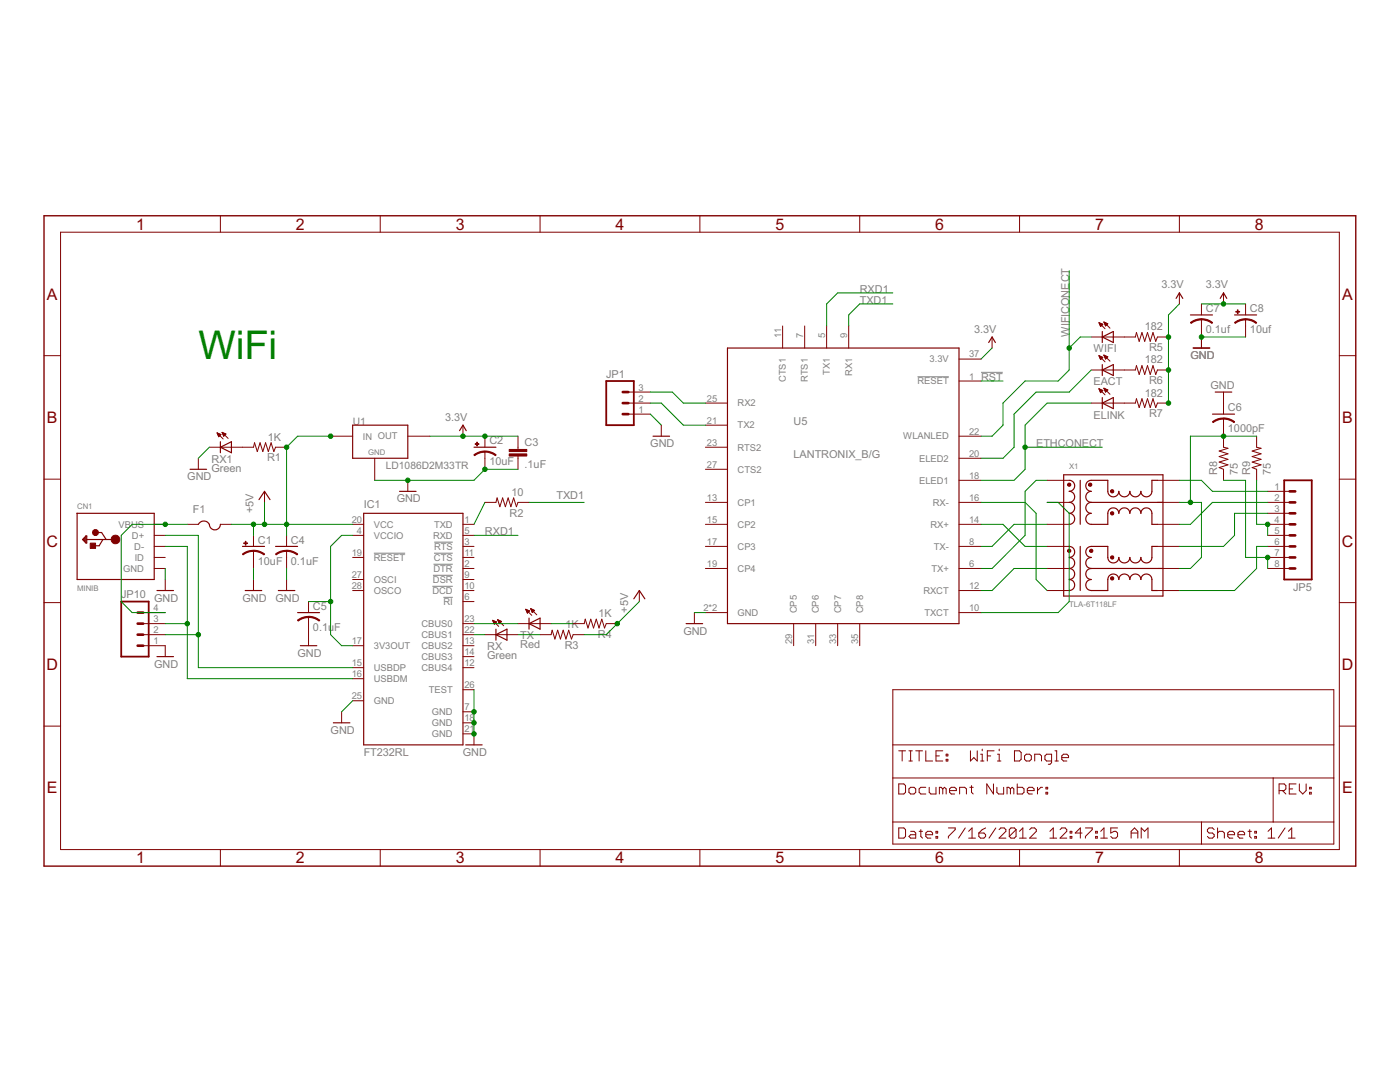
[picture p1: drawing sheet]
<svg xmlns="http://www.w3.org/2000/svg" width="279mm" height="216mm" viewBox="0 0 279 216" stroke-linecap="round" stroke-linejoin="round" font-family="sans-serif">
<path d="M183.1 75.2h6.3M195.8 74.3h4.3M74.6 110.4h6.3M86.3 117h4.1M86.4 114.8h4M86.5 112.6h3.9M86.6 110.4h3.8M86.7 108.2h3.7M88.5 119.2h1.9" fill="none" stroke="#808080" stroke-width=".2"/>
<path d="M8.8 43.1h261.8v129.7h-261.8z" fill="none" stroke="#800000" stroke-width=".28"/>
<g fill="none" stroke="#800000" stroke-width=".2">
<path d="M12.1 46.3h255.2v123.2h-255.2zM44 43.1v3.2M75.9 43.1v3.2M107.8 43.1v3.2M139.7 43.1v3.2M171.6 43.1v3.2M203.5 43.1v3.2M235.4 43.1v3.2M235.4 58.4v2.2M244.2 58.4v2.2M8.8 71h3.3M125.4 78.2h4.4"/>
<path d="M156.2 65v4.4M160.6 65v4.4M165 65v4.4M169.4 65v4.4M191.4 76h4.4M191.4 71.6h4.4M198 67.2v2.2M217.8 73.8h8.8l.2-.8 .6 1.7 .5-1.7 .6 1.7 .5-1.7 .6 1.7 .5-1.7 .6 1.7 .3-.9h2.2M217.8 67.2h8.8l.2-.8 .6 1.7 .5-1.7 .6 1.7 .5-1.7 .6 1.7 .5-1.7 .6 1.7 .3-.9h2.2M219.3 77.6l1.2 1.2M219.3 77.6h.1M219.3 77.6l.8 .3-.5 .5z"/>
<path d="M219.3 71l1.2 1.2M219.3 71h.1M219.3 71l.8 .3-.5 .5zM219.3 64.4l1.2 1.2M219.3 64.4l.8 .3-.5 .5zM219.4 77.7h.2M219.4 71.1h.2M219.4 64.5h.1M219.4 77.8h.4M219.4 71.2h.4M219.4 64.6h.4M219.5 77.9h.6"/>
<path d="M219.5 71.3h.5M219.5 64.7h.5M219.5 78h.5M219.5 71.4h.5M219.5 64.8h.5M219.5 78.1h.4M219.5 71.5h.4M219.5 64.9h.4M219.6 78.2h.2M219.6 71.6h.2M219.6 65h.2M219.6 78.3h.1"/>
<path d="M219.6 71.7h.1M219.6 65.1h.1M220.3 77.5l1.2 1.2M220.3 77.5l.8 .3M220.3 77.5l.3 .7M220.3 70.9l1.2 1.2M220.3 70.9l.8 .3-.5 .4zM220.3 64.3l1.2 1.2M220.3 64.3l.8 .3-.5 .4zM220.3 77.5h.1M220.3 70.9h.1M220.4 77.6h.2"/>
<path d="M220.4 71h.2M220.4 64.4h.1M220.4 77.7h.5M220.4 71.1h.4M220.4 64.5h.4M220.5 77.8h.6M220.5 71.2h.5M220.5 64.6h.5M220.5 77.9h.5M220.5 71.3h.5M220.5 64.7h.5M220.5 78h.4"/>
<path d="M220.5 71.4h.4M220.5 64.8h.4M220.6 78.1h.2M220.6 71.5h.2M220.6 64.9h.2M220.6 78.2h.1M220.6 71.6h.1M220.6 65h.1M221.1 77.8l-.5 .4M239.8 60.6v2.2M239.8 63.7v5.7M244.2 78.2v4.4"/>
<path d="M248.6 60.6v2.2M248.6 63.7v3.5M267.3 71h3.3M8.8 95.6h3.3M39.6 91.4v2.2M41.8 89.2h8.8l.2-.9 .6 1.8 .5-1.8 .6 1.8 .5-1.8 .6 1.8 .5-1.8 .6 1.8 .3-.9h2.2M43.3 86.4l1.2 1.2M43.3 86.4l.8 .3-.5 .4zM43.3 86.4h.1M43.4 86.5h.3M43.4 86.6h.5M43.5 86.7h.6"/>
<path d="M43.5 86.8h.5M43.6 86.9h.3M43.6 87h.2M43.6 87.1h.1M44.3 86.3l1.2 1.2M44.3 86.3l.8 .3-.5 .4M44.3 86.3l.3 .7M44.3 86.3h.1M44.4 86.4h.3M44.4 86.5h.5M44.5 86.6h.6M44.5 86.7h.5"/>
<path d="M44.6 86.8h.3M44.6 86.9h.2M44.6 87h.1M52.8 98v2.2M66 87h4.4M74.8 91.4v4.4M81.4 87h4.4M81.4 95.8v2.2M92.4 84.8v2.2M96.8 87v2.2M96.8 90.1v3.5M103.4 87v2.7"/>
<path d="M103.4 91v2.6M125.4 80.4h4.4M125.4 82.6h4.4M132 84.8v2.2M140.8 80.4h4.4M140.8 84.8h4.4M140.8 89.2h4.4M140.8 93.6h4.4M191.4 95.8h4.4M191.4 91.4h4.4M191.4 87h4.4M209 95.8h4.4"/>
<path d="M217.8 80.4h8.8l.2-.8 .6 1.7 .5-1.7 .6 1.7 .5-1.7 .6 1.7 .5-1.7 .6 1.7 .3-.9h2.2M231 95.8h4.4M244.2 83.5v5.7l.9 .3-1.8 .5 1.8 .6-1.8 .5 1.8 .6-1.8 .5 1.8 .6-1.8 .5 .9 .3v2.2M250.8 87v2.2l.9 .3-1.8 .5 1.8 .6-1.8 .5 1.8 .6-1.8 .5 1.8 .6-1.8 .5 .9 .3v2.2M253 98h4.4M267.3 95.6h3.3M30.8 106.8h2.2M30.8 109h2.2M30.8 104.6h2.2M30.8 113.4h2.2M30.8 111.2h2.2M33 115.6v2.2"/>
<path d="M37.4 104.6h2.2M44 104.6h2.2M50.6 106.8v2.2M50.6 109.9v3.5M50.6 115.6v2.2M57.2 106.8v2.2M57.2 109.9v3.5M57.2 115.6v2.2M70.4 106.8h2.2M70.4 104.6h2.2M70.4 111.2h2.2M70.4 117.8h2.2"/>
<path d="M70.4 115.6h2.2M92.4 106.8h2.2M92.4 109h2.2M92.4 104.6h2.2M92.4 113.4h2.2M92.4 111.2h2.2M92.4 117.8h2.2M92.4 115.6h2.2M96.8 100.2h2.2l.2-.8 .6 1.7 .5-1.7 .6 1.7 .5-1.7 .6 1.7 .5-1.7 .6 1.7 .3-.9h2.2M127.6 117.8v2.2M140.8 109h4.4M140.8 104.6h4.4"/>
<path d="M140.8 113.4h4.4M140.8 100.2h4.4M191.4 109h4.4M191.4 104.6h4.4M191.4 113.4h4.4M191.4 117.8h4.4M191.4 100.2h4.4M209 109h4.4M209 104.6h4.4M209 113.4h4.4M209 117.8h4.4M209 100.2h4.4"/>
<path d="M231 109h4.4M231 104.6h4.4M231 113.4h4.4M231 117.8h4.4M231 100.2h4.4M253 106.8h4.4M253 109h4.4M253 104.6h4.4M253 113.4h4.4M253 111.2h4.4M253 100.2h4.4M253 102.4h4.4"/>
<path d="M8.8 120.2h3.3M28.6 128.8h4.4v2.2M28.6 124.4h4.4M28.6 126.6h4.4M28.6 122.2h4.4M61.6 120v2.2M61.6 123.1v5.7M70.4 128.8h2.2M70.4 133.2h2.2M70.4 135.4h2.2M70.4 139.8h2.2M92.4 137.6h2.2"/>
<path d="M92.4 128.8h2.2M92.4 133.2h2.2M92.4 120h2.2M92.4 124.4h2.2M92.4 126.6h2.2M92.4 131h2.2M96.8 126.6h6.6M98.3 123.8l1.2 1.2M98.3 123.8l.8 .3M98.3 123.8l.4 .7 .4-.4M98.3 123.8h.1M98.4 123.9h.2"/>
<path d="M98.4 124h.5M98.5 124.1h.6M98.5 124.2h.5M98.6 124.3h.3M98.6 124.4h.2M98.6 124.5h.1M99.3 123.7l1.2 1.2M99.3 123.7l.8 .3-.4 .4M99.3 123.7l.4 .7M99.3 123.7h.1M99.4 123.8h.3M99.4 123.9h.5"/>
<path d="M99.5 124h.6M99.5 124.1h.5M99.5 124.2h.4M99.6 124.3h.2M99.6 124.4h.1M103.4 124.4h6.6M104.9 121.6l1.2 1.2M104.9 121.6l.8 .3M104.9 121.6l.4 .7 .4-.4M104.9 121.6h.1M105 121.7h.2M105 121.8h.5"/>
<path d="M105.1 121.9h.6M105.1 122h.5M105.2 122.1h.3M105.2 122.2h.2M105.2 122.3h.1M105.9 121.5l1.2 1.2M105.9 121.5l.8 .3-.5 .4M105.9 121.5l.3 .7M105.9 121.5h.1M106 121.6h.2M106 121.7h.5M106.1 121.8h.6"/>
<path d="M106.1 121.9h.5M106.2 122h.3M106.2 122.1h.2M106.2 122.2h.1M107.8 126.6h2.2l.2-.8 .5 1.7 .6-1.7 .5 1.7 .6-1.7 .5 1.7 .6-1.7 .5 1.7 .4-.9h2.2M114.4 124.4h2.2l.2-.9 .5 1.8 .6-1.8 .5 1.8 .6-1.8 .5 1.8 .6-1.8 .5 1.8 .4-.9h2.2M138.6 122.2v2.2M140.8 122.2h4.4M158.4 124.4v4.4M162.8 124.4v4.4M167.2 124.4v4.4M171.6 124.4v4.4"/>
<path d="M178.2 137.6h88v30.8h-88zM191.4 122.2h4.4M267.3 120.2h3.3M8.8 144.9h3.3M68.2 142v2.2M92.4 142h2.2M92.4 144.2h2.2M92.4 146.4h2.2v2.2M178.2 155.2h88M178.2 148.6h88M179.4 156.4h1l.3 .4v1.3l-.3 .3h-1zM179.4 149.8h1.3"/>
<path d="M180 149.8v2M181.4 157.4l.3-.3h.7l.4 .3v.7l-.4 .3h-.7l-.3-.3zM181.4 149.8h.7M181.4 151.8h.7M181.7 149.8v2M182.8 149.8h1.3M183.4 149.8v2M184.8 149.8v2h1.3M184.8 157.1h-1l-.4 .3v.7l.4 .3h1M185.4 157.1v1l.4 .3h1v-1.3M186.8 150.8h.7M188.2 149.8h-1.4v2h1.4"/>
<path d="M188.2 157.4l-.4-.3h-.3v1.3M188.2 157.4l.3-.3 .3 .3v1M188.2 157.4v1M188.8 151.5h.4v.3h-.4zM188.8 150.5h.4v.3h-.4zM189.5 157.8h1.4v-.4l-.4-.3h-.7l-.3 .3v.7l.3 .3h.7M191.5 158.4v-1.3h1l.4 .3v1M193.5 157.1h.7M193.7 149.8v2l.7-.6 .6 .6v-2M193.9 156.8v1.3l.3 .3M195.7 151.8h.7M195.7 150.5h.3v1.3"/>
<path d="M196 149.5v.3M197 150.8h.7M198.3 156.4v2l-1.4-2v2M198.4 149.8h-1.4v2M198.9 157.1v1l.4 .3h1v-1.3M199.1 151.8h.6M199.1 150.5h.3v1.3M199.4 149.5v.3M201.7 157.4l-.4-.3h-.3v1.3M201.7 157.4v1M201.7 157.4l.3-.3 .3 .3v1M202.5 149.8h1l.3 .4v1.3l-.3 .3h-1z"/>
<path d="M203 156.4v2h1l.4-.3v-.7l-.4-.3h-1M204.5 150.8l.3-.3h.7l.3 .3v.7l-.3 .3h-.7l-.3-.3zM205 157.8h1.4v-.4l-.4-.3h-.6l-.4 .3v.7l.4 .3h.6M206.5 151.8v-1.3h1l.4 .3v1M207.1 157.1v1.3M208.1 157.1h-.4l-.6 .7M208.7 158.1h.4v.3h-.4zM208.7 157.1h.4v.3h-.4zM209.9 151.8h-1l-.4-.3v-.7l.4-.3h1v1.7l-.4 .3h-.3M210.5 149.8h.4v2M210.5 151.8h.7M211.9 151.2h1.4v-.4l-.4-.3h-.7l-.3 .3v.7l.3 .3h.7"/>
<path d="M254.1 155.2v8.8M255.3 157.8h1l.3-.4v-.6l-.3-.4h-1v2M255.9 157.8l.7 .6M257.3 157.4h.7M258.7 156.4h-1.4v2h1.4M259.3 156.4v1.4l.7 .6 .7-.6v-1.4M261.3 158.1h.4v.3h-.4zM261.3 157.1h.4v.3h-.4zM267.3 144.9h3.3M44 169.5v3.3M75.9 169.5v3.3M107.8 169.5v3.3"/>
<path d="M139.7 169.5v3.3M171.6 169.5v3.3M178.2 164h88M179.4 165.2h1l.3 .3v1.4l-.3 .3h-1zM181.7 165.9h.7l.4 .3v1h-1.1l-.3-.3 .3-.3h1.1M183.4 165.9h.7M183.8 165.5v1.4l.3 .3M184.8 166.6h1.3v-.4l-.3-.3h-.7l-.3 .3v.7l.3 .3h.7M186.8 166.9h.3v.3h-.3zM186.8 165.9h.3v.3h-.3zM189.3 165.2h1.3v.3l-1.3 1.4v.3M192.6 165.2l-1.3 2"/>
<path d="M193.3 167.2h1.4M193.3 165.9l.7-.7v2M195.3 166.2h1.1l.3 .4v.3l-.3 .3h-.7l-.4-.3zM196.7 165.2l-.7 .3-.7 .7M198.7 165.2l-1.3 2M199.4 165.5l.3-.3h.7l.3 .3v.4l-1.3 1.3h1.3M202.8 165.5v1.4l-.4 .3h-.6l-.4-.3M202.8 165.5l-.4-.3h-.6l-.4 .3v1.4M202.8 165.5l-1.4 1.4M203.5 167.2h1.3M203.5 165.9l.6-.7v2M203.5 169.5v3.3"/>
<path d="M205.5 165.5l.3-.3h.7l.3 .3v.4l-1.3 1.3h1.3M209.5 167.2h1.4M209.5 165.9l.7-.7v2M211.6 165.5l.3-.3h.7l.3 .3v.4l-1.3 1.3h1.3M213.6 166.9h.3v.3h-.3zM213.6 165.9h.3v.3h-.3zM215.9 166.2h-1.3l1-1v2M216.6 165.2h1.4v.3l-1.4 1.4v.3M218.7 166.9h.3v.3h-.3zM218.7 165.9h.3v.3h-.3zM219.7 167.2h1.3M219.7 165.9l.6-.7v2"/>
<path d="M223 165.2h-1.3v1l.7-.3h.3l.3 .3v.7l-.3 .3h-.7l-.3-.3M225.7 166.2h1.4M225.7 167.2v-1.3l.7-.7 .7 .7v1.3M227.8 167.2v-2l.6 .7 .7-.7v2M235.4 169.5v3.3M239.8 164v4.4M242.3 165.5l-.3-.3h-.7l-.3 .3v.4l.3 .3h.7l.3 .4v.3l-.3 .3h-.7l-.3-.3M243 166.2l.3-.3h.7l.3 .3v1M243 165.2v2M245 166.6h1.4v-.4l-.4-.3h-.6l-.4 .3v.7l.4 .3h.6M247.1 166.6h1.3v-.4l-.3-.3h-.7l-.3 .3v.7l.3 .3h.7M249.1 165.9h.6"/>
<path d="M249.4 165.5v1.4l.3 .3M250.4 166.9h.4v.3h-.4zM250.4 165.9h.4v.3h-.4zM253.1 167.2h1.3M253.1 165.9l.6-.7v2M256.5 165.2l-1.4 2M257.1 167.2h1.4M257.1 165.9l.7-.7v2"/>
</g>
<g fill="none" stroke="#800000" stroke-width=".23">
<path d="M234.7 59.5l.7-1.1 .7 1.1M243.5 59.5l.7-1.1 .6 1.1M145.2 69.4h46.2v55h-46.2zM197.3 68.3l.7-1.1 .6 1.1M220 66.1v2.2M220 72.7v2.2M220 79.3v2.2M220 67.2l2.2-1.1v2.2zM220 73.8l2.2-1.1v2.2zM237.6 62.8h4.4M238.1 69.4h3.3M242.5 78.2h3.3"/>
<path d="M246.4 62.8h4.4M37.9 93.6h3.3M44 89.2l2.2-1.1v2.2zM44 88.1v2.2M51.7 99.7l1.1-1.7 1.1 1.7M70.4 84.8h11v6.6h-11zM79.7 98h3.3M91.7 85.9l.7-1.1 .6 1.1M94.6 89.2h4.4M130.3 87h3.3M212.3 94.7h19.8v24.2h-19.8zM213.4 95.8a1.1 1.1 0 0 1 1.1 1.1 1.1 1.1 0 0 1-1.1 1.1 1.1 1.1 0 0 1 1.1 1.1 1.1 1.1 0 0 1-1.1 1.1 1.09 1.09 0 0 1 1.1 1.1 1.09 1.09 0 0 1-1.1 1.1 1.1 1.1 0 0 1 1.1 1.1 1.1 1.1 0 0 1-1.1 1.1"/>
<path d="M215.6 95.8v8.8M220 80.4l2.2-1.1v2.2zM231 95.8h-1.1v2.2a1.1 1.1 0 0 1-1.1 1.1 1.1 1.1 0 0 1-1.1-1.1 1.1 1.1 0 0 1-1.1 1.1 1.1 1.1 0 0 1-1.1-1.1 1.1 1.1 0 0 1-1.1 1.1 1.1 1.1 0 0 1-1.1-1.1 1.1 1.1 0 0 1-1.1 1.1 1.1 1.1 0 0 1-1.1-1.1v-2.2h-3.3a1.1 1.1 0 0 0-1.1 1.1 1.1 1.1 0 0 0 1.1 1.1 1.1 1.1 0 0 0-1.1 1.1 1.1 1.1 0 0 0 1.1 1.1M242 82.6h4.4M15.3 102.4h15.5v13.2h-15.4zM16.6 107.7l.4-.4v.7l-.2-.3M17.1 107h.2v1.4h-.2l-.6-.7zM17.1 107v1.2M17.3 107.7h5.8M19.4 106.3h.9l.9 1.4M20.5 107.7l-.7 1.2h-1M31.3 117.8h3.3"/>
<path d="M39.6 104.6a1.25 1.25 0 0 1 1.4-.6 1.25 1.25 0 0 1 .9 1.2 1.1 1.1 0 0 0 1.3 .5 1.1 1.1 0 0 0 .8-1.1M48.4 109h4.4M48.9 117.8h3.3M55 109h4.4M55.5 117.8h3.3M72.6 102.4h19.8v46.2h-19.8zM126.5 119.5l1.1-1.7 1.1 1.7M213.4 109a1.1 1.1 0 0 1 1.1 1.1 1.1 1.1 0 0 1-1.1 1.1 1.1 1.1 0 0 1 1.1 1.1 1.1 1.1 0 0 1-1.1 1.1 1.1 1.1 0 0 1 1.1 1.1 1.1 1.1 0 0 1-1.1 1.1 1.1 1.1 0 0 1 1.1 1.1 1.1 1.1 0 0 1-1.1 1.1M215.6 109v8.8M217.8 100.2a1.09 1.09 0 0 0-1.1 1.1 1.09 1.09 0 0 0 1.1 1.1 1.1 1.1 0 0 0-1.1 1.1 1.1 1.1 0 0 0 1.1 1.1h3.3v-2.2a1.1 1.1 0 0 1 1.1-1.1 1.1 1.1 0 0 1 1.1 1.1 1.1 1.1 0 0 1 1.1-1.1 1.1 1.1 0 0 1 1.1 1.1 1.1 1.1 0 0 1 1.1-1.1 1.1 1.1 0 0 1 1.1 1.1 1.1 1.1 0 0 1 1.1-1.1 1.1 1.1 0 0 1 1.1 1.1v2.2h1.1M217.8 113.4a1.1 1.1 0 0 0-1.1 1.1 1.1 1.1 0 0 0 1.1 1.1 1.1 1.1 0 0 0-1.1 1.1 1.1 1.1 0 0 0 1.1 1.1h3.3v-2.2a1.1 1.1 0 0 1 1.1-1.1 1.1 1.1 0 0 1 1.1 1.1 1.1 1.1 0 0 1 1.1-1.1 1.1 1.1 0 0 1 1.1 1.1 1.1 1.1 0 0 1 1.1-1.1 1.1 1.1 0 0 1 1.1 1.1 1.1 1.1 0 0 1 1.1-1.1 1.1 1.1 0 0 1 1.1 1.1v2.2h1.1M217.8 100.2h14.3"/>
<path d="M217.8 113.4h14.3M231 109h-1.1v2.2a1.1 1.1 0 0 1-1.1 1.1 1.1 1.1 0 0 1-1.1-1.1 1.1 1.1 0 0 1-1.1 1.1 1.1 1.1 0 0 1-1.1-1.1 1.1 1.1 0 0 1-1.1 1.1 1.1 1.1 0 0 1-1.1-1.1 1.1 1.1 0 0 1-1.1 1.1 1.1 1.1 0 0 1-1.1-1.1v-2.2h-3.3a1.1 1.1 0 0 0-1.1 1.1 1.1 1.1 0 0 0 1.1 1.1 1.1 1.1 0 0 0-1.1 1.1 1.1 1.1 0 0 0 1.1 1.1M31.3 131h3.3M59.4 122.2h4.4M59.9 128.8h3.3M99 126.6l2.2-1.1v2.2zM99 125.5v2.2M105.6 124.4l2.2-1.1v2.2zM105.6 123.3v2.2M136.9 124.4h3.3M66.5 144.2h3.3M92.9 148.6h3.3"/>
</g>
<g fill="#800000" stroke="#800000" stroke-width=".2">
<path d="M239.8 63.6l1.2 .2 1 .6-.1 .1-.8-.4-1.3-.3z" fill-rule="evenodd"/>
<path d="M237.6 64.3l1-.5 1.2-.2v.2l-.9 .1-1.2 .6z" fill-rule="evenodd"/>
<path d="M248.6 63.6l1.2 .2 1 .6-.1 .1-.8-.4-1.3-.3z" fill-rule="evenodd"/>
<path d="M246.4 64.3l1-.5 1.2-.2v.2l-.9 .1-1.2 .6z" fill-rule="evenodd"/>
<path d="M57.2 109.8l1.2 .2 1 .6-.1 .1-1.2-.6-.9-.1z" fill-rule="evenodd"/>
<path d="M55 110.6l1-.6 1.2-.2v.2l-.9 .1-1.2 .6z" fill-rule="evenodd"/>
<path d="M61.6 123l1.2 .2 1 .6-.1 .1-.8-.4-1.3-.3z" fill-rule="evenodd"/>
<path d="M59.4 123.7l1-.5 1.2-.2v.2l-.9 .1-1.2 .6z" fill-rule="evenodd"/>
<path d="M213.1 96.5l.3-.1 .3 .2a.33 .33 0 0 1-.2 .4 .33 .33 0 0 1-.4-.1v-.2h.4l-.1 .1-.3-.1z" fill-rule="evenodd"/>
<path d="M213.1 109.7a.33 .33 0 0 1 .4-.1 .33 .33 0 0 1 .2 .4l-.1 .2h-.3l-.2-.3h.4l-.1 .1-.3-.1z" fill-rule="evenodd"/>
<path d="M217.5 109.7l.1-.1a.33 .33 0 0 1 .4 .1 .33 .33 0 0 1 .1 .3l-.1 .2a.34 .34 0 0 1-.4 0 .34 .34 0 0 1-.2-.3l.4-.1 .1 .1h-.5z" fill-rule="evenodd"/>
<path d="M217.3 96.5a.34 .34 0 0 1 .4-.1 .34 .34 0 0 1 .2 .4 .34 .34 0 0 1-.4 .2 .34 .34 0 0 1-.3-.3l.4-.1 .1 .2-.5-.1z" fill-rule="evenodd"/>
<path d="M221.7 97.9a.33 .33 0 0 1 .5-.1 .33 .33 0 0 1 0 .5 .33 .33 0 0 1-.5-.1l-.1-.2h.5l-.1 .1-.4-.1z" fill-rule="evenodd"/>
<path d="M221.7 102.3a.33 .33 0 0 1 .5-.1 .33 .33 0 0 1 0 .5 .33 .33 0 0 1-.5-.1l-.1-.2h.5l-.1 .2-.4-.2z" fill-rule="evenodd"/>
<path d="M221.7 111.1l.3-.2a.33 .33 0 0 1 .3 .3 .33 .33 0 0 1-.3 .4l-.3-.2-.1-.2 .4-.1-.1 .2-.3-.1z" fill-rule="evenodd"/>
<path d="M221.7 115.2a.33 .33 0 0 1 .5 0 .33 .33 0 0 1 0 .5 .33 .33 0 0 1-.5-.1l-.1-.2h.5l-.1 .1-.4-.1z" fill-rule="evenodd"/>
<path d="M244.2 83.4l1.2 .2 1 .6-.1 .1-1.2-.6-.9-.1z" fill-rule="evenodd"/>
<path d="M242 84.2l1-.6 1.2-.2v.2l-.9 .1-1.2 .6z" fill-rule="evenodd"/>
<path d="M50.6 109.8l1.2 .2 1 .6-.1 .1-1.2-.6-.9-.1z" fill-rule="evenodd"/>
<path d="M48.4 110.6l1-.6 1.2-.2v.2l-.9 .1-1.2 .6z" fill-rule="evenodd"/>
<path d="M96.8 90l1.2 .2 1 .6-.1 .1-.8-.4-1.3-.3z" fill-rule="evenodd"/>
<path d="M94.6 90.8l1-.6 1.2-.2v.2l-.9 .1-1.2 .6z" fill-rule="evenodd"/>
<circle cx="23" cy="107.6" r=".86"/>
<circle cx="19.1" cy="106.3" r=".6"/>
</g>
<g fill="#800000" stroke="#800000" stroke-width=".2">
<path d="M246.6 62.1h.8v.2h-.8z"/>
<path d="M247 61.8h.1v.8h-.1z"/>
<path d="M18 108.4h1.1v1h-1.1z"/>
<path d="M48.6 108.3h.8v.2h-.8z"/>
<path d="M49 108h.1v.8h-.1z"/>
<path d="M94.8 88.5h.8v.2h-.8z"/>
<path d="M95.1 88.2h.2v.8h-.2z"/>
<path d="M101.6 90.6h3.5v.4h-3.5z"/>
<path d="M101.6 89.7h3.5v.4h-3.5z"/>
</g>
<path d="M121 76h5.5v8.8h-5.5zM256.3 95.8h5.5v19.8h-5.5zM24.2 120h5.5v11h-5.5z" fill="none" stroke="#800000" stroke-width=".36"/>
<g fill="none" stroke="#800000" stroke-width=".53">
<path d="M124.3 78.2h1.1M124.3 80.4h1.1M124.3 82.6h1.1M257.4 98h1.1M257.4 102.4h1.1M257.4 100.2h1.1M257.4 106.8h1.1M257.4 104.6h1.1M257.4 109h1.1M257.4 111.2h1.1M257.4 113.4h1.1M27.5 124.4h1.1"/>
<path d="M27.5 126.6h1.1M27.5 128.8h1.1M27.5 122.2h1.1"/>
</g>
<g fill="none" stroke="#008000" stroke-width=".2">
<path d="M178.2 58.4h-11l-2.2 2.2v4.4M213.4 54v19.8l-2.2 2.2h-6.6l-4.4 4.4v4.4l-2.2 2.2h-2.2M129.8 78.2h4.4l2.2 2.2h4.4M178.2 60.6h-6.6l-2.2 2.2v2.2M195.8 76h4.4M198 69.4l-2.2 2.2M217.8 67.2h-2.2l-2.2 2.2M217.8 73.8l-4.4 4.4h-6.6l-4.4 4.4v6.6l-2.2 2.2h-4.4M235.4 60.6l-2.2 2.2v17.6M239.8 60.6h8.8M239.8 67.2h8.8M41.8 89.2l-2.2 2.2"/>
<path d="M66 87h-6.6l-2.2 2.2v17.6M85.8 87h17.6M103.4 93.6h-6.6l-2.2 2.2h-19.8M129.8 82.6l2.2 2.2M129.8 80.4h2.2l4.4 4.4h4.4M204.6 89.2h15.4M209 95.8h-2.2l-2.2 2.2v8.8l-6.6 6.6h-2.2M217.8 80.4h-8.8l-4.4 4.4v8.8l-2.2 2.2h-6.6M235.4 95.8h4.4l2.2 2.2h11M244.2 95.8h4.4v15.4h4.4v2.2M250.8 87h-13.2v13.2M250.8 95.8v8.8h2.2v2.2"/>
<path d="M33 106.8h6.6v26.4h30.8M33 109h4.4v26.4h33M33 113.4v2.2M37.4 104.6h-11l-2.2 2.2v13.2l2.2 2.2h6.6M46.2 104.6h24.2M50.6 104.6v2.2M50.6 113.4v2.2M52.8 100.2v4.4M57.2 113.4v2.2M70.4 106.8h-2.2l-2.2 2.2v17.6l2.2 2.2h2.2M94.6 106.8h8.8M96.8 100.2l-2.2 4.4"/>
<path d="M105.6 100.2h11M195.8 100.2h8.8l2.2 2.2v13.2l2.2 2.2M195.8 104.6h4.4l4.4 4.4h4.4M209 100.2h2.2l2.2 2.2v17.6l-2.2 2.2h-15.4M209 104.6h-6.6l-4.4 4.4h-2.2M209 113.4h-6.6l-4.4 4.4h-2.2M235.4 100.2h4.4v11l-2.2 2.2h-2.2M253 100.2h-11l-4.4 4.4h-2.2M253 102.4h-6.6v4.4l-2.2 2.2h-8.8M253 109h-2.2v4.4l-4.4 4.4h-11M33 126.6h6.6M33 124.4h4.4"/>
<path d="M61.6 120h4.4M70.4 139.8l-2.2 2.2M94.6 126.6h2.2M94.6 124.4h8.8M94.6 137.6v8.8M103.4 126.6h4.4M110 124.4h4.4M127.6 120l-6.6 6.6h-4.4M138.6 122.2h2.2"/>
</g>
<g fill="#008000" stroke="#008000" stroke-width=".2">
<circle cx="244.2" cy="60.6" r=".44"/>
<circle cx="233.2" cy="80.4" r=".44"/>
<circle cx="233.2" cy="73.8" r=".44"/>
<circle cx="233.2" cy="67.2" r=".44"/>
<circle cx="96.8" cy="87" r=".44"/>
<circle cx="92.4" cy="87" r=".44"/>
<circle cx="39.6" cy="126.6" r=".44"/>
<circle cx="37.4" cy="124.4" r=".44"/>
<circle cx="66" cy="120" r=".44"/>
<circle cx="33" cy="104.6" r=".44"/>
<circle cx="239.8" cy="67.2" r=".44"/>
<circle cx="94.6" cy="144.2" r=".44"/>
<circle cx="94.6" cy="142" r=".44"/>
<circle cx="94.6" cy="146.4" r=".44"/>
<circle cx="81.4" cy="95.8" r=".44"/>
<circle cx="96.8" cy="93.6" r=".44"/>
<circle cx="253" cy="104.6" r=".44"/>
<circle cx="253" cy="111.2" r=".44"/>
<circle cx="237.6" cy="100.2" r=".44"/>
<circle cx="244.2" cy="87" r=".44"/>
<circle cx="204.6" cy="89.2" r=".44"/>
<circle cx="213.4" cy="69.4" r=".44"/>
<circle cx="50.6" cy="104.6" r=".44"/>
<circle cx="52.8" cy="104.6" r=".44"/>
<circle cx="66" cy="87" r=".44"/>
<circle cx="57.2" cy="89.2" r=".44"/>
<circle cx="57.2" cy="104.6" r=".44"/>
<circle cx="123.2" cy="124.4" r=".44"/>
</g>
<text font-size="8.8" fill="#008000" x="39.6" y="71.6">WiFi</text>
<g font-size="3.6" fill="#800000">
<text x="27.1" y="45.8">1</text>
<text x="59" y="45.8">2</text>
<text x="90.9" y="45.8">3</text>
<text x="122.8" y="45.8">4</text>
<text x="154.7" y="45.8">5</text>
<text x="186.6" y="45.8">6</text>
<text x="218.5" y="45.8">7</text>
<text x="250.4" y="45.8">8</text>
<text x="9.4" y="59.8">A</text>
<text x="267.9" y="59.8">A</text>
<text x="9.4" y="84.4">B</text>
<text x="267.9" y="84.4">B</text>
<text x="9.3" y="109.1">C</text>
<text x="267.8" y="109.1">C</text>
<text x="9.3" y="133.7">D</text>
<text x="267.8" y="133.7">D</text>
<text x="9.4" y="158.3">E</text>
<text x="267.9" y="158.3">E</text>
<text x="27.1" y="172.3">1</text>
<text x="59" y="172.3">2</text>
<text x="90.9" y="172.3">3</text>
<text x="122.8" y="172.3">4</text>
<text x="154.7" y="172.3">5</text>
<text x="186.6" y="172.3">6</text>
<text x="218.5" y="172.3">7</text>
<text x="250.4" y="172.3">8</text>
</g>
<g font-size="2.4" fill="#808080">
<text x="171.6" y="58.4">RXD1</text>
<text x="231.8" y="57.6">3.3V</text>
<text x="240.6" y="57.6">3.3V</text>
<text x="171.6" y="60.6">TXD1</text>
<text x="228.5" y="65.9">182</text>
<text x="240.7" y="62.3">C7</text>
<text x="249.5" y="62.3">C8</text>
<text x="194.4" y="66.4">3.3V</text>
<text x="213.4" y="67.2" transform="rotate(-90 213.4 67.2)">WIFICONECT</text>
<text x="218.2" y="70.3">WIFI</text>
<text x="229.3" y="70.1">R5</text>
<text x="237.6" y="71.6">GND</text>
<text x="240.7" y="66.5">0.1uf</text>
<text x="249.5" y="66.5">10uf</text>
<text x="121" y="75.4">JP1</text>
<text x="195.8" y="76">RST</text>
<text x="218.2" y="76.9">EACT</text>
<text x="228.5" y="72.5">182</text>
<text x="229.3" y="76.7">R6</text>
<text x="241.6" y="77.6">GND</text>
<text x="88.8" y="84">3.3V</text>
<text x="218.2" y="83.5">ELINK</text>
<text x="228.5" y="79.1">182</text>
<text x="229.3" y="83.3">R7</text>
<text x="245.1" y="82.1">C6</text>
<text x="53.4" y="87.9">1K</text>
<text x="97.7" y="88.7">C2</text>
<text x="104.7" y="88.9">C3</text>
<text x="129.8" y="89.2">GND</text>
<text x="158.4" y="84.8">U5</text>
<text x="206.8" y="89.2">ETHCONECT</text>
<text x="245.1" y="86.3">1000pF</text>
<text x="37.4" y="95.8">GND</text>
<text x="42.2" y="94.2">Green</text>
<text x="42.2" y="92.3">RX1</text>
<text x="53.3" y="92.1">R1</text>
<text x="97.7" y="92.9">10uF</text>
<text x="104.7" y="93.3">.1uF</text>
<text x="158.4" y="91.4">LANTRONIX_B/G</text>
<text x="242.9" y="94.7" transform="rotate(-90 242.9 94.7)">R8</text>
<text x="247" y="94.7" transform="rotate(-90 247 94.7)">75</text>
<text x="249.5" y="94.7" transform="rotate(-90 249.5 94.7)">R9</text>
<text x="253.6" y="94.7" transform="rotate(-90 253.6 94.7)">75</text>
<text x="72.6" y="101.3">IC1</text>
<text x="79.2" y="100.2">GND</text>
<text x="102.1" y="98.9">10</text>
<text x="111.1" y="99.6">TXD1</text>
<text x="38.5" y="102.4">F1</text>
<text x="50.6" y="102.4" transform="rotate(-90 50.6 102.4)">+5V</text>
<text x="96.8" y="106.8">RXD1</text>
<text x="101.7" y="103.1">R2</text>
<text x="51.5" y="112.7">10uF</text>
<text x="51.5" y="108.5">C1</text>
<text x="58.1" y="112.7">0.1uF</text>
<text x="58.1" y="108.5">C4</text>
<text x="24.2" y="119.4">JP10</text>
<text x="258.1" y="117.8">JP5</text>
<text x="30.8" y="120">GND</text>
<text x="48.4" y="120">GND</text>
<text x="55" y="120">GND</text>
<text x="62.5" y="125.9">0.1u</text>
<text x="62.5" y="121.7">C5</text>
<text x="66.7" y="125.9">F</text>
<text x="112.8" y="125.3">1K</text>
<text x="119.4" y="123.1">1K</text>
<text x="125.4" y="122.2" transform="rotate(-90 125.4 122.2)">+5V</text>
<text x="59.4" y="131">GND</text>
<text x="97.2" y="131.6">Green</text>
<text x="97.2" y="129.7">RX</text>
<text x="103.8" y="129.4">Red</text>
<text x="103.8" y="127.5">TX</text>
<text x="112.7" y="129.5">R3</text>
<text x="119.3" y="127.3">R4</text>
<text x="136.4" y="126.6">GND</text>
<text x="30.8" y="133.2">GND</text>
<text x="66" y="146.4">GND</text>
<text x="72.6" y="150.8">FT232RL</text>
<text x="92.4" y="150.8">GND</text>
</g>
<g font-size="2.3" fill="#808080">
<text x="70.4" y="84.8">U1</text>
<text x="77" y="93.6">LD1086D2M33TR</text>
</g>
<g font-size="2.1" fill="#808080">
<text x="155.9" y="67.4" transform="rotate(-90 155.9 67.4)">11</text>
<text x="160.3" y="67.4" transform="rotate(-90 160.3 67.4)">7</text>
<text x="164.7" y="67.4" transform="rotate(-90 164.7 67.4)">5</text>
<text x="169.1" y="67.4" transform="rotate(-90 169.1 67.4)">9</text>
<text x="193.4" y="71.3">37</text>
<text x="127.4" y="77.9">3</text>
<text x="156.8" y="76.2" transform="rotate(-90 156.8 76.2)">CTS1</text>
<text x="161.2" y="76.2" transform="rotate(-90 161.2 76.2)">RTS1</text>
<text x="165.6" y="74.9" transform="rotate(-90 165.6 74.9)">TX1</text>
<text x="170" y="75.1" transform="rotate(-90 170 75.1)">RX1</text>
<text x="183.1" y="76.7">RESET</text>
<text x="185.5" y="72.3">3.3V</text>
<text x="193.4" y="75.7">1</text>
<text x="127.4" y="82.3">1</text>
<text x="127.4" y="80.1">2</text>
<text x="141.1" y="80.1">25</text>
<text x="147.2" y="81.1">RX2</text>
<text x="72.4" y="87.7">IN OUT</text>
<text x="141.1" y="84.5">21</text>
<text x="141.1" y="88.9">23</text>
<text x="147.2" y="85.5">TX2</text>
<text x="147.2" y="89.9">RTS2</text>
<text x="180.2" y="87.7">WLANLED</text>
<text x="193.4" y="86.7">22</text>
<text x="141.1" y="93.3">27</text>
<text x="147.2" y="94.3">CTS2</text>
<text x="183.4" y="92.1">ELED2</text>
<text x="193.4" y="95.5">18</text>
<text x="193.4" y="91.1">20</text>
<text x="141.1" y="99.9">13</text>
<text x="147.2" y="100.9">CP1</text>
<text x="183.4" y="96.5">ELED1</text>
<text x="186.2" y="100.9">RX-</text>
<text x="193.4" y="99.9">16</text>
<text x="254.3" y="97.7">1</text>
<text x="254.3" y="99.9">2</text>
<text x="23.7" y="105.3">VBUS</text>
<text x="26.3" y="107.5">D+</text>
<text x="70.2" y="104.3">20</text>
<text x="71.2" y="106.5">4</text>
<text x="74.6" y="105.3">VCC</text>
<text x="74.6" y="107.5">VCCIO</text>
<text x="86.4" y="107.5">RXD</text>
<text x="86.6" y="105.3">TXD</text>
<text x="92.7" y="104.3">1</text>
<text x="92.7" y="106.5">5</text>
<text x="141.1" y="104.3">15</text>
<text x="147.2" y="105.3">CP2</text>
<text x="185.7" y="105.3">RX+</text>
<text x="193.4" y="104.3">14</text>
<text x="254.3" y="102.1">3</text>
<text x="254.3" y="104.3">4</text>
<text x="254.3" y="106.5">5</text>
<text x="26.8" y="109.7">D-</text>
<text x="26.9" y="111.9">ID</text>
<text x="70.2" y="110.9">19</text>
<text x="74.6" y="111.9">RESET</text>
<text x="86.6" y="111.9">CTS</text>
<text x="86.7" y="109.7">RTS</text>
<text x="92.7" y="108.7">3</text>
<text x="92.7" y="110.9">11</text>
<text x="92.7" y="113.1">2</text>
<text x="141.1" y="108.7">17</text>
<text x="141.1" y="113.1">19</text>
<text x="147.2" y="109.7">CP3</text>
<text x="186.4" y="109.7">TX-</text>
<text x="193.4" y="113.1">6</text>
<text x="193.4" y="108.7">8</text>
<text x="254.3" y="108.7">6</text>
<text x="254.3" y="110.9">7</text>
<text x="254.3" y="113.1">8</text>
<text x="24.6" y="114.1">GND</text>
<text x="70.2" y="117.5">28</text>
<text x="70.2" y="115.3">27</text>
<text x="74.6" y="118.5">OSCO</text>
<text x="74.6" y="116.3">OSCI</text>
<text x="86.3" y="118.5">DCD</text>
<text x="86.4" y="116.3">DSR</text>
<text x="86.5" y="114.1">DTR</text>
<text x="92.7" y="115.3">9</text>
<text x="92.7" y="117.5">10</text>
<text x="92.7" y="119.7">6</text>
<text x="147.2" y="114.1">CP4</text>
<text x="184.3" y="118.5">RXCT</text>
<text x="185.9" y="114.1">TX+</text>
<text x="193.4" y="117.5">12</text>
<text x="30.6" y="124.1">3</text>
<text x="30.6" y="121.9">4</text>
<text x="84.1" y="125.1">CBUS0</text>
<text x="88.5" y="120.7">RI</text>
<text x="92.7" y="124.1">23</text>
<text x="140.4" y="121.9">2*2</text>
<text x="147.2" y="122.9">GND</text>
<text x="159" y="122.4" transform="rotate(-90 159 122.4)">CP5</text>
<text x="163.4" y="122.4" transform="rotate(-90 163.4 122.4)">CP6</text>
<text x="167.8" y="122.4" transform="rotate(-90 167.8 122.4)">CP7</text>
<text x="172.2" y="122.4" transform="rotate(-90 172.2 122.4)">CP8</text>
<text x="184.5" y="122.9">TXCT</text>
<text x="193.4" y="121.9">10</text>
<text x="30.6" y="128.5">1</text>
<text x="30.6" y="126.3">2</text>
<text x="70.2" y="128.5">17</text>
<text x="74.6" y="129.5">3V3OUT</text>
<text x="84.1" y="127.3">CBUS1</text>
<text x="84.1" y="129.5">CBUS2</text>
<text x="84.1" y="131.7">CBUS3</text>
<text x="92.7" y="126.3">22</text>
<text x="92.7" y="128.5">13</text>
<text x="92.7" y="130.7">14</text>
<text x="158.1" y="128.5" transform="rotate(-90 158.1 128.5)">29</text>
<text x="162.5" y="128.5" transform="rotate(-90 162.5 128.5)">31</text>
<text x="166.9" y="128.5" transform="rotate(-90 166.9 128.5)">33</text>
<text x="171.3" y="128.5" transform="rotate(-90 171.3 128.5)">35</text>
<text x="70.2" y="132.9">15</text>
<text x="70.2" y="135.1">16</text>
<text x="74.6" y="133.9">USBDP</text>
<text x="74.6" y="136.1">USBDM</text>
<text x="84.1" y="133.9">CBUS4</text>
<text x="92.7" y="132.9">12</text>
<text x="92.7" y="137.3">26</text>
<text x="70.2" y="139.5">25</text>
<text x="74.6" y="140.5">GND</text>
<text x="85.6" y="138.3">TEST</text>
<text x="86.2" y="142.7">GND</text>
<text x="92.7" y="141.7">7</text>
<text x="92.7" y="143.9">18</text>
<text x="86.2" y="144.9">GND</text>
<text x="86.2" y="147.1">GND</text>
<text x="92.7" y="146.1">21</text>
</g>
<g font-size="1.7" fill="#808080">
<text x="73.5" y="90.8">GND</text>
<text x="213.4" y="93.6">X1</text>
<text x="15.4" y="101.6">CN1</text>
<text x="15.4" y="117.8">MINIB</text>
<text x="213.4" y="121.1">TLA-6T118LF</text>
</g>
</svg>
